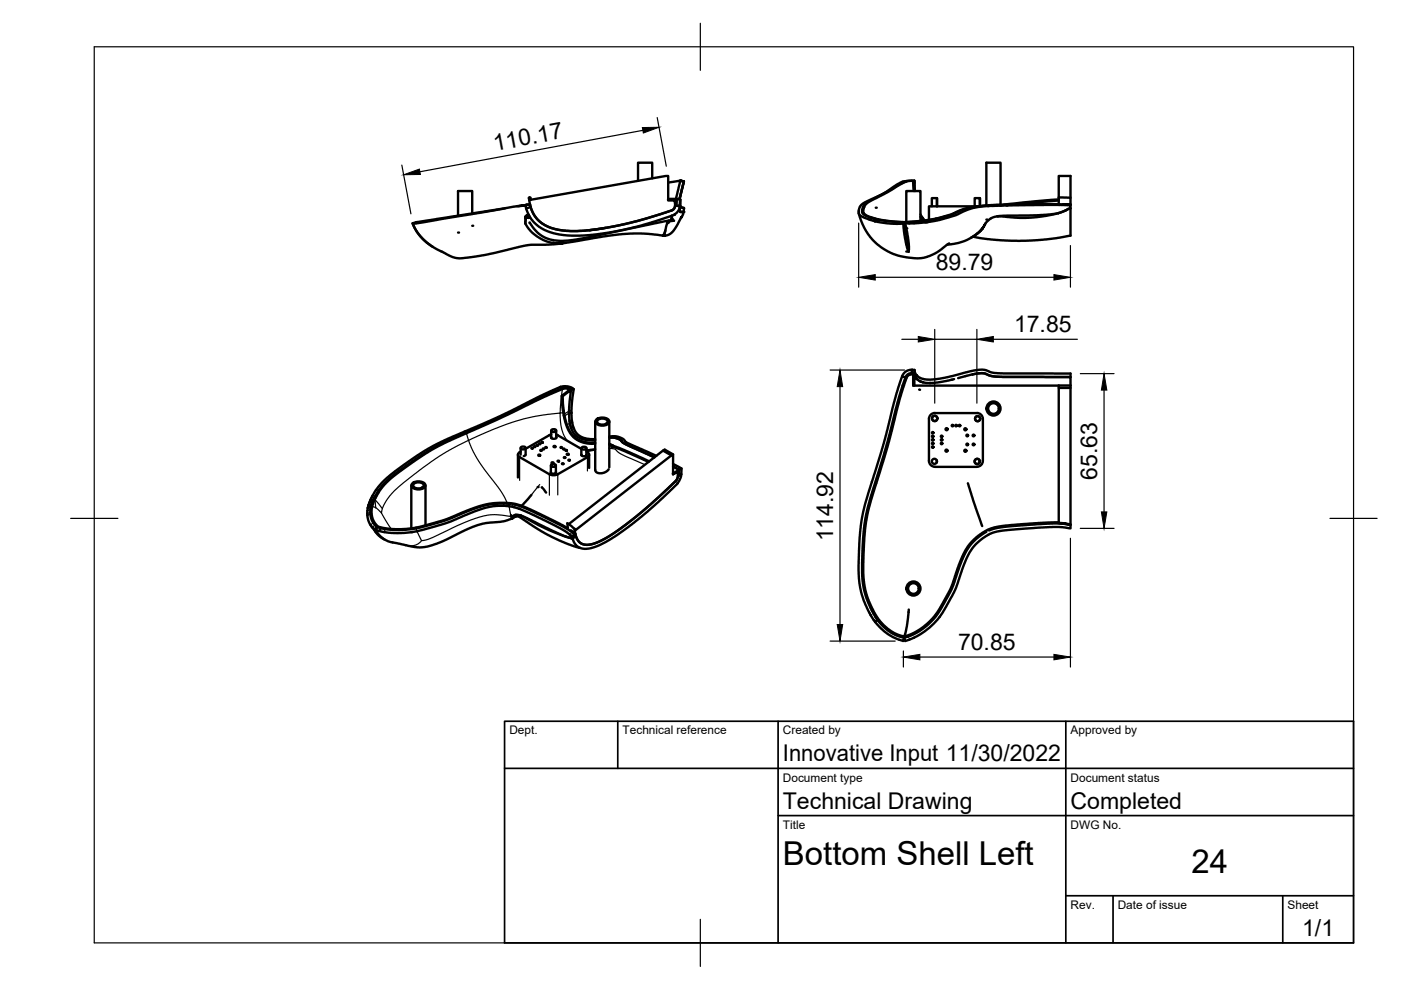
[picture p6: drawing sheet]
<svg xmlns="http://www.w3.org/2000/svg" width="297mm" height="210mm" viewBox="0 0 297 210" stroke-linecap="round" stroke-linejoin="round" font-family="sans-serif">
<!-- layer: Visible -->
<g fill="none" stroke="#000" stroke-width=".51">
<path d="M138.3 37.8v-3.3h-3v3.8M141.7 38.7l2.5-.4-.9 3.9M144.3 38.3l.7 .2M144.3 38.3l.7 .2-.9 3.7M145 38.5l-.9 3.7M192 38.5l-1 .2-3.4 2.2-4.2 2-.8 .5-.5 1-.1 .7 .2 .3 .8 .7 1.6 .5M192.2 38.4l-.8 .1M193.6 38.7v-.4l-1.1 .1-.6 .2-3.7 2.1-4.1 2.2-.9 1-.2 .8 .1 .5 .4 .4 1 .4 2.4 .6 4.1 .5 2.7-.1 5.4-.8 2.5-.7 3-1.3 3.1-.5 4.3-.3 12.5-.1v-1.4M193.9 38.3l.1 2.2-.1-1.8h-.3l.1 1.8M193.9 38.3v.4M193.9 38.3l-1.7 .1-1 .4-7.7 4.3-.6 1-.1 1.1 .6 .5 1.4 .5M87.5 47.3l1.2 2.2 1.8 1.9 2.3 1.5 3.1 1.6 1 .2h1.3l4.2-.6 9.7-2.2h4.1l2.9-.3"/>
<path d="M87.5 47.4l.4 1 1 1.4 1.2 1.3 1.7 1.3M87.8 47.4h.1M88.4 47.1l-.9 .2 .3 .1M100.1 45.2v-4.7h-3v5.2M107.1 44.1l-18.6 3M110.7 43.6l1.3-.2a.38 .38 0 0 1 .4 .1 .38 .38 0 0 1 .1 .4M110.7 43.6l-1.1 .1M110.7 43.6l-.5 .1M111.4 47.4l1.1 1.6 1.3 1.1 1.4 .8 1.9 .6M111.4 46.3v1.1M111.5 46.3l-.1 1.1M111.5 45.9l-.1 .4z"/>
<path d="M111.6 43.4l-23.8 4M112.1 45.5l-.6 .4 .3-.2M112.1 43.4l-.7 .1 .1 .7M112.1 45.6l-.1 .1M112.1 41.9l.3 1.8 .6 1.4 .7 1.2 1 .9 1.4 .8 1.3 .5 2 .4 1.5 .1h2.4l3.2-.4 4.3-.7 3.9-.9 7.8-2.4 .5-.5 .2-.8-.2-.8h-1.3v-5.2l-29.5 5.1-.1-.5h.4v.4M112.2 45.8l-.1 .4-.6-.3M112.3 44l-.8 .2M128.4 48.3l-3.4 .5M140.6 49.9l.4 .1M141.1 48.9l-.6 1M141.7 42.2h1.8M141.8 46.8l-.3 .6"/>
<path d="M142.5 45.7l-.1 .8M142.5 45.7l-.1 .8 .5 .3-.9 .1-.4 .3-.7 2.2-.4 .5M142.5 46.7l-17.8 3.6-3 .6-2.3 .2-2.3-.2-1.8-.7-1.5-1.1-1.5-1.9M143.1 45.4v.1M143.2 42.5l-.1 1.3-.4 .7-3.2 1.1-4.5 1.3-4.8 1.1-4.3 .7-3.5 .3h-2.3l-1.9-.3-1.5-.4-1.1-.5-1.8-1.5-.8-1.2-.5-1.2M143.2 42.5v.8M143.4 43.6l.7 .1v.3l-.4 .8-.6 .7-5.1 1.7-3.3 .9-4.6 1-3.8 .6-3.4 .3-2.2-.1-2.3-.2-1.8-.5-1.4-.6-1.2-.8-1-.9-.8-1.1-.7-1.6M143.4 43.6l.7 .1M143.5 42.2h-1.9v.3h1.6M143.5 42.2h.7l-.1 1.5M143.5 42.2l-.1 1.4M143.5 42.2h.7"/>
<path d="M144.2 44.8l-.1-1.4v1.3l.2 .3h.3M144.2 42.3l.1 1.4 .3 .3 .4 .1-.1 .9M144.2 42.2l-.1 1.5M144.3 44.9l.1 .1M144.5 44l.5 .1M144.8 44.9l-.4 .1M144.8 44.9l.1 .1M144.8 44.9l-.2 .1M144.9 45l-.2 .6-1.9 3.3-.8 .7-.6 .3-.6 .1-4.9-.5-3.9 .1-4.1 .5-8.7 1.5-2-.1 1.2 .2 1-.1M182.1 45.2l1.2 3.2 1.5 2.3 2.3 1.9 2.9 1.5 3.4 .6 2.5-.1 2.3-.9 3.1-2.1M184.6 46.6h.1M184.6 46.6l.9 .3"/>
<path d="M184.8 46.2l.8 .2M185.5 46.9h.1M185.5 46.9l3.2 .5h2.8l.4 3 .7 3v-2.5l-.7-3.6M185.6 46.4l.5 .1M186.1 46.5l-.6 .4M186.1 46.5l2.6 .4 3 .2M191.7 47.1l.2 .2 .8 .1M191.7 47.1l.9 5.3v.9M191.7 47.1l-.2 .3M192.7 47.4h.2M195.2 46l.5 .8M195.2 45.4l.8 1.3"/>
<path d="M195.2 46.8v-6.3h-3v6.6M195.5 46l.2 .4M197.6 43.7v-1.7h1.1v1.7M198.6 42v1.7M205.9 50.4l1.7-1.1 .8-.9 .5-1-1.1 1.6-2.4 1.7-2.2 .8-2.4 .4M207.2 43.7h-10.2v2.9M207.7 42l.1 1.7M207.7 43.7v-1.7h-1v1.7M208.4 48.4l-.6 .6M212.1 43.4v-8.9h-3v9.1l-4.1 .6-3.2 1.3-3.6 1-3.3 .4-3.2 .2M224.4 45.2l-4.1 .4-8.8 .2-1.5 .6-1.1 1M224.4 45.2l-2.8 .6-3.1 .4h-2.3l-4.7-.3"/>
<path d="M224.5 42.5l-9.3 .9M224.5 42.3l-11.7 1.1M224.5 41.9h2.5v1.5h-9.7l-7.6 .2M224.5 41.9v-4.6h2.5v4.6M225.4 43.3h1.1M225.9 44.6l1.1-.4v-.7h-9.5l-8.9 .2-2.5 .4-3.5 1.5-3.9 1.2-3.5 .5-2.4 .1M225.9 44.6l-1.5 .6M226 44.6l.4-.2a.35 .35 0 0 1 .5-.2 .35 .35 0 0 1 .1 .5v5.3l-5.3 .8-5.4 .3-6-.3-4-.6M226.6 43.3h.2M227 43.4v.1M193.3 79.1h.6M193.3 79.1l-.8 .2-.5 .6-1 3-3.1 11.8-3.8 12.6-.8 4-.5 7.9 .2 4.6 .7 3 1 2.4 .9 1.6"/>
<path d="M193.4 78.4l-1.2 .3-.6 .4-.3 .7M193.4 78.4h.5l.2 .8 .7 .8 .8 .3 1 .2 1.6-.1 2.1-.3 5.5-1.4 2.1-.3 1.1 .1 1.1 .4 1.4 .2 15.5 .1v.7h-14.5l-2.2-.2-2-.6-2.1 .3M193.4 78.4l-.1 .7M193.9 78.4v.8l-.6-.1M206.2 79.4l-3.1 .8M206.2 79.4l2.1-.3 1.8 .6 2.5 .2h14.4v1.8M109.8 96.4v4.8M110.4 95.8l-.5 .3-.1 .3 .4 .5 6.3 3.7 .7 .2 1.1-.2 6.2-3.7 .4-.5-.3-.5M110.4 95v1.4M110.4 94.9a.59 .59 0 0 1 1 .2 .59 .59 0 0 1-1-.2zM111.4 96.5l-.4 .2M111.4 95v1.4"/>
<path d="M112.7 95h.3l-.3 .1zM113.2 94.6l.3 .1-.3 .1zM113.8 94.3l.2 .1-.2 .1zM114.2 96.4l.4 .1-.3 .2-.1-.1zM114.3 94l.3 .1-.3 .1zM114.6 95.4l.3 .1-.3 .1zM114.8 93.7l.3 .1-.3 .1zM115.1 95.1l.3 .1h-.3zM115.6 94.8l.3 .1h-.3zM116.8 98.7v1.5M116.8 98.6a.59 .59 0 0 1 1.1 .2 .59 .59 0 0 1-1.1-.2zM116.9 92.8v.1"/>
<path d="M116.9 91.3v1.5M116.9 92.1l-5.5 3.1M116.9 92.6a.54 .54 0 0 0 .5 .4 .54 .54 0 0 0 .5-.4M116.9 91.2a.59 .59 0 0 1 1 .2 .59 .59 0 0 1-1-.2zM117 98.1l.4 .1-.3 .1h-.1zM117.4 94.6l.4 .1-.2 .1h-.2zM117.9 98.7v1.5M117.9 91.3v1.5M117.9 92.1l5.4 3.1M117.9 92.8v.1M118.2 97.7l.4 .1h-.4zM118.9 82l-4.4 2-8.4 4.2-11.9 5.2-4.6 2.4-5.9 4.2-2.8 2.4-1.1 1.4-.8 1.3-1 2.6"/>
<path d="M118.9 94.8l.2 .1h-.2zM119.1 83.9l1.7-1.2-.6-.3h-.7l-3 1.2-11.2 5.4-10.6 4.7-4.4 2.4-6.1 4.3-2.9 2.6-1.1 1.5-1 2-.4 1.1v1.4l.3 1.3 1.1 1.4 2.5 .4h3.6l2.6-.4 5.2-1.4 4.9-2.1 3.5-1.1 2.5-.4h2.9l1.3 .1 2.5 .9 4.5 2.1 4.2 2.2-.1-1.1 1.5 1.2 .1 .4 20.8-16.2v4.3l.9-.6 .1 1-.2 .7-5.7 5.4-5.2 4.2-4.3 2.9-2.1 1-1.6 .3-1.2-.2-.6-.4-.7-1.2-.3-1.6M119.2 82.3l-.3-.3 1.3-.1 1.1 .4-.5 .1M119.2 98.3h.3l-.3 .1zM119.3 84l1.8-1.4-.5 4.6M119.4 95.1l.3 .1-.3 .1zM119.6 96.9l.3 .1-.3 .1zM119.9 95.4l.3 .1-.3 .1zM120.2 96.2l.4 .1-.2 .1h-.2zM120.5 97.5l.3 .1h-.3zM120.6 87.6l.3 2.7 .9 1.7 .8 .7 1 .4 1.2 .2h1.4M120.6 87.2v.4"/>
<path d="M120.6 87.6v.2M120.7 89.1l.1 .3M120.8 82.4l.3 .2M120.8 82.4l-.7-.2h-.7l-2.7 1.1-11.2 5.4-10.5 4.7-3.3 1.7-4.2 2.7-4.6 3.3-1.8 1.8-1.7 2.6M120.8 82.4l.5-.1a.7 .7 0 0 1 .2 1l-.3 4.7 .1 1.6 .4 1.4 .5 .9 1.1 .8 1.2 .3 1.7 .1M120.9 90.2l.1 .1M121 90.6l.1 .2M121.6 82.5l-.5 .1M121.9 92.2l.2 .2M123.3 95v1.5M123.3 96.5h.1M123.3 94.9a.59 .59 0 0 1 1 .2 .59 .59 0 0 1-1-.2z"/>
<path d="M123.3 96.4a.55 .55 0 0 0 .5 .4 .55 .55 0 0 0 .5-.4M124.3 95.8l.2 .1M124.3 95v1.5M124.4 96.5h.1M124.9 96.4v2.8M125.7 93.3h.2M126.2 93.8h-1.4l-1.4-.3-1.4-.6-.9-1-.7-1.3-.6-1.8-.4-2.5-.1-2.3-.2-.1 .2 2.6 .4 2.2 .5 1.8 .7 1.3 .9 1.1 1.3 .7 1.5 .4 1.6 .1M126.2 95.2l-1.9 .3M126.2 89.4v10.4l.5 .5h.8l.9-.2 .7-.6M126.4 89a1.95 1.95 0 0 1 2.8 .3 1.29 1.29 0 0 1-1.7 .9 1.14 1.14 0 0 1-1.3-.9zM126.7 89.1a1.42 1.42 0 0 1 2.1 .3 1.32 1.32 0 0 1-2.2 0zM129.2 94.3l8.3 3.7"/>
<path d="M129.2 94.1l8.4 3.7M129.2 92.6l1.2-.1 1.3 .3 .6 .4 .6 .6 6.2 2.9M129.2 89.4v9.7M129.7 92.7l-.5 .1M129.7 92.7l1.6 .4 1.4 1.1 6 2.8-6.2-2.9-1.2-1zM140.6 95.5l1.7 1.1M142.7 98.9l1.3 .7zM142.7 98.4l1.8 .9-.1 1.2-.5 .3M142.7 96.3l-1.8-1-.3 .2-20 15.6M144 99.6l-1.3 .8v.2l1.1-.7-.1 1.5-.6 .8-7 6.3-3.3 2.6-3.1 2.2-2.7 1.6-1.1 .4-1.3 .2-.9-.1-.7-.3-.5-.6-.4-.9M144 99.6l-.1 1.2M144.5 99.3l-.5 .3"/>
<path d="M192 80l-.7-.2-1.2 3.5-2.9 11.3-3.8 12.5-.9 4.3-.5 8.2 .2 4.1 .9 3.5 1.6 3.3M194.4 80.3l.1 .1M194.9 82.6h.1M194.9 80.7l.3 .2M195.1 82.6h.1M195.2 80.9l.4 .1M195.2 80.9l-1-.7-.3-1v2.6M195.4 81h.1M195.6 81l.1 .1M197 97.7a1.26 1.26 0 0 0 1.2 1.3M197.1 81.2h.2M198.2 99h8.9"/>
<path d="M198.2 87.6h8.9M198.2 87.6a1.26 1.26 0 0 0-1.2 1.2v8.9M198.6 97.6v.5M202.3 80.4l-4.1 .8h-1.6l-.9-.1M207.1 87.6a1.26 1.26 0 0 1 1.3 1.2v8.9M208.4 97.7a1.26 1.26 0 0 1-1.3 1.3M224.5 81.8h-30.9v-2.4l-.8 .1-.6 .5-1.4 4.4-2.6 10.2-4.1 13.6-.7 4.3-.4 6.9 .1 2.9 .4 2.9 .7 2.2 1.2 2.5 1.3 1.9 1.4 1.4 1.6 1.1 2 .7M224.5 81.7v29.2M224.5 82.2h2.5M224.5 81.7h2.5M227 81.7v29.5M78 107.7l-.1 1.9 .5 1.5 1.6 2.2 1.5 1.1"/>
<path d="M78 107.7h.1M78.6 107.5l-.1 1.4 .2 1 .3 .7 .9 1.2M78.6 107.5l-.6 .2M78.6 107.5h.1M78.8 111.6l.9 1.3M79 106.3l-.4 1.2M79.4 105.5l-.4 .9M79.9 111.8l-.3 .5 .7 .3M79.9 111.8l-.6 .4M80 111.8l.7 .2M80.4 112.5l1.7 .4 2 .1 4.3-.4 6.4-1.7 7.7-3.1 2.3-.5 2.2-.1 1.5 .2 1.6 .5 5.4 2.5 4.5 2.3 1.3 1.1 .1 .4M87.2 102.9v9.1"/>
<path d="M87.4 102.5a1.95 1.95 0 0 1 2.8 .3 1.29 1.29 0 0 1-1.7 1 1.14 1.14 0 0 1-1.3-1zM87.7 102.7a1.42 1.42 0 0 1 2.2 .2 1.32 1.32 0 0 1-2.3 0zM90.2 102.9v8.5M108.1 106.8h-2.8l-2.7 .4-2.6 .8-5.7 2.4-6.2 1.7-3.9 .3-2-.1-1.5-.3M108.3 109.2l.1 .1M108.5 109.6v.3M108.5 109.9l-1.8 .6-3.7 .4-1.6 .4-2.8 1.1-5.2 2.6-2.5 .8-1.4 .2-2.2-.1-5-1.1-1.5-1-1.2-1.5M108.7 106.9l1.6 .4 3.1 1.4 6.4 3.2 2 1.4 .2-.1M109.2 109.6l.5-.2 .4 .2 4 2.6 3 1.7 3.5 1.5 2.4 .8M109.2 109.5l-.6 .5M110.4 109.3l-1.1-.2-.8 .5M110.4 109.3h.1"/>
<path d="M110.4 109.3l7.6 3.7 2.9 1M110.4 109.3l5.8 3 4.7 1.7M112.7 104.9l-2.1 2.3M114.9 103.3l.9 1.2M116.8 100a.56 .56 0 0 0 .5 .5 .56 .56 0 0 0 .6-.5M116.8 100.2h.1M117.9 100.2h.1M120.9 114l.5 .2M121 112.4l.7 .5M121.8 113l.1 .1M121.8 113.3l-.5 .5M121.9 113.8l-.5 .4-.5-.2"/>
<path d="M122 113.2l.1 .4M143.6 102.5h.1M143.9 100.8l.5-.3-.1 .9-.6 1.1-4.1 3.9-5.7 4.8-4.7 3.3-3.1 1.5-1.2 .3-1 .1-.9-.2-.7-.4-.5-.7-.4-.9M205.2 102.5l3 9M209.1 112.8l-2.4 1.7-1.7 2.2-1.6 3.4-1.6 4.7-2.2 4-1.2 1.9-1.8 1.9-1.6 1.2-1.8 .9-1.5 .5M224.5 110.8h-3.2l-8 .6-2.5 .4-1.9 .8-2.3 1.7-1 1.1-.9 1.2-1.4 3.2-1.8 5.1-3.1 5.4-1.5 1.6-1.8 1.5-1.8 1-1.6 .6 .6-2.4 .4-3.4M224.5 110.9l1.4 .1 1.1 .3zM227 111.3l-1.7-.3h-2.1l-5.3 .3-5.2 .4-1.8 .4-1.2 .4M227 111.3v.7l-2-.2h-2.5l-10.2 .7-2.2 .6-1.7 1-1.6 1.4-1.4 1.9-1.1 2.6-1.8 5.1-2 3.7-1.3 2-1.4 1.6-1.8 1.5-1.5 .9-1.7 .8M184.6 130.5l.9 1.3M185.5 131.8h.1M185.5 131.8l1.9 2 1.8 1.2 2.3 .9 .2-.7"/>
<path d="M185.6 130.8l.5 .7-.6 .3M186.1 131.4l1.2 1.5 1.2 1 1.2 .7 2 .6M191.7 135.2l.2 .7 1-.3M191.7 135.2l-.1 .3M192.6 129.8h.1"/>
<circle cx="197.7" cy="94" r=".16"/>
<circle cx="197.7" cy="93.3" r=".16"/>
<circle cx="197.7" cy="92.5" r=".16"/>
<circle cx="197.7" cy="91.8" r=".16"/>
<circle cx="197.7" cy="94.8" r=".16"/>
<circle cx="198.1" cy="97.8" r=".54"/>
<circle cx="198.2" cy="88.7" r=".54"/>
<circle cx="198.2" cy="88.7" r=".58"/>
<circle cx="199.6" cy="93.3" r=".16"/>
<circle cx="199.6" cy="94" r=".16"/>
<circle cx="199.6" cy="92.5" r=".16"/>
<circle cx="200.7" cy="95.5" r=".22"/>
<circle cx="200.7" cy="91" r=".22"/>
<circle cx="201.9" cy="90.2" r=".16"/>
<circle cx="202.7" cy="90.2" r=".16"/>
<circle cx="203.4" cy="90.2" r=".16"/>
<circle cx="204.7" cy="95.6" r=".22"/>
<circle cx="204.7" cy="91" r=".22"/>
<circle cx="205.1" cy="92.3" r=".18"/>
<circle cx="205.1" cy="94.2" r=".18"/>
<circle cx="206.4" cy="92.3" r=".18"/>
<circle cx="206.4" cy="94.2" r=".18"/>
<circle cx="207.2" cy="97.8" r=".56"/>
<circle cx="207.2" cy="97.8" r=".54"/>
<circle cx="207.3" cy="88.8" r=".54"/>
<circle cx="210.6" cy="86.6" r="1.13"/>
<circle cx="210.6" cy="86.6" r="1.49"/>
<circle cx="193.7" cy="124.8" r="1.13"/>
<circle cx="193.7" cy="124.8" r="1.49"/>
</g>
<g fill="#000">
<circle cx="144.3" cy="38.3" r=".25"/>
<circle cx="97.1" cy="49.3" r=".25"/>
<circle cx="100.1" cy="47.9" r=".25"/>
<circle cx="110.6" cy="43.6" r=".25"/>
<circle cx="111.5" cy="45.9" r=".25"/>
<circle cx="124.9" cy="48.8" r=".25"/>
<circle cx="140.5" cy="49.9" r=".25"/>
<circle cx="140.6" cy="49.9" r=".25"/>
<circle cx="140.7" cy="49.8" r=".25"/>
<circle cx="141.5" cy="47.3" r=".25"/>
<circle cx="141.6" cy="47.1" r=".25"/>
<circle cx="142.4" cy="46.4" r=".25"/>
<circle cx="142.7" cy="46.8" r=".25"/>
<circle cx="144.9" cy="44.9" r=".25"/>
<circle cx="185.7" cy="44" r=".25"/>
<circle cx="192.2" cy="48.4" r=".25"/>
<circle cx="192.2" cy="51.9" r=".25"/>
<circle cx="192.2" cy="53.3" r=".25"/>
<circle cx="196.2" cy="47.2" r=".25"/>
<circle cx="196.5" cy="47.1" r=".25"/>
<circle cx="209.1" cy="46.6" r=".25"/>
<circle cx="211.5" cy="45.9" r=".25"/>
<circle cx="212.1" cy="43.6" r=".25"/>
<circle cx="213.4" cy="43.6" r=".25"/>
<circle cx="224.5" cy="43.4" r=".25"/>
<circle cx="193.5" cy="79.2" r=".25"/>
<circle cx="87.2" cy="112.8" r=".25"/>
<circle cx="108.4" cy="109.6" r=".25"/>
<circle cx="110" cy="107.8" r=".25"/>
<circle cx="114" cy="103.3" r=".25"/>
<circle cx="120.7" cy="113.3" r=".25"/>
<circle cx="120.9" cy="114" r=".25"/>
<circle cx="121.3" cy="113.7" r=".25"/>
</g>
<!-- layer: Visible Narrow -->
<g fill="none" stroke="#000" stroke-width=".25">
<path d="M98.5 91.5l.3 .2M98.9 91.8l.4 1.6-4.1 2.1-3.5 2.2-6.2 4.7-1.7 1.5-1.2 1.3-1.3 2.1-.4 1.4 2 3.5M110.2 96.9v4.9M117.2 82.7l.3 .3M119.3 82.5l-.5 5.1 .6-.1M120.3 93.5l-.8-1.3-.4-1.3-.3-1.5v-1.8l-3.4 .4-4.4 .8-5.1 1.7-5.9 2.6a.52 .52 0 0 0-.6 .3 .52 .52 0 0 0 .1 .6l.9 1.9 1.1 1.9 4.6 6.2 1.4 2.6M120.5 82.5v.4M121.2 87.5l-1.5 .7M121.2 87l-1.6 .8M121.2 87.6l-.6 .2M121.3 92.3l.5 .6 .7 .5M121.3 89.6l-1.1 .5"/>
<path d="M121.6 90.6l-.5 .2M123.2 95.1l.1 .1M124.3 95.3l.9 .1M124.5 96.9v3M126.2 95.4l-1.8 .4M129.2 95.1h.2h-.2M129.8 94.6l-.4 .5 1 .1 1.3 1.1 5 2.2M130.1 92.5l-.9 .5M78.5 108.9l-.6 .4M78.5 108.6l-.6 .3M78.5 108l-.6 .3M78.6 107.5l-.6 .2"/>
<path d="M78.7 107.2l-.7 .2M78.8 106.9l-.7 .2M78.8 106.9l-.7 .1M78.9 107.4l.8 .3M79 106.5l-.7 .1M79 106.4l-.7 .1M79.1 110.8l-.6 .5M79.1 106l-.6 .1M79.2 105.8l-.6 .1M79.4 106h.1M79.4 105.5h-.6M79.5 105.9v.1"/>
<path d="M79.5 106l.2 1.7M79.5 111.3l-.6 .5M79.6 105.1h-.6M79.7 107.7l1.2 1M79.7 103.9h.6M80.2 104.5l-.4 .8a.59 .59 0 0 0 .1 1.1l1.2 1.5M80.6 112l-.3 .6M80.8 112l-.3 .6M81.7 112.2l-.2 .6M88.2 112l1 2.3a.4 .4 0 0 1 .2 .5 .4 .4 0 0 1-.4 .3l-1.3 .6-1.7-.1M105.4 106.8v.5M106.8 106.8l-.1 .4"/>
<path d="M108.5 107.4l.2-.5-.6-.1-.1 .6v.6l.5 1.6M108.5 109.6l-3.7-.5-2.4 .3-4.1 1.4-7.1 3.4-1.8 .4M109.2 109.5l-.3 .2-.4-.1M109.3 107.1l-.3 .4M114.4 102.7l-1.7 2.2M116.5 100.6v4.4M118.3 100.6v4.3M120 113.8h.1M120.9 114h.1"/>
</g>
<!-- layer: TITLEBLOCK -->
<path d="M107 152.9h180v47h-180zM131 152.9v10M165 152.9v47M226 152.9v47M107 162.9h180M165 172.9h122M226 189.9h61M236 189.9v10M272 189.9v10" fill="none" stroke="#000" stroke-width=".36"/>
<!-- layer: BORDER -->
<path d="M20 9.9h267v190h-267zM148.5 4.9v10M15 109.9h10M282 109.9h10M148.5 194.9v10" fill="none" stroke="#000" stroke-width=".25"/>
<!-- layer: FD_Dimensions -->
<g fill="none" stroke="#000" stroke-width=".25">
<path d="M85.2 35l1.9 10.3M136.3 27.6l-47.3 8.8M139.3 24.9l2 10.3M182.1 47.3v13.6M185.6 58.8h37.9M226.9 52.1v8.8M176 78.5h15.8M191.2 71.9h3.5M198.2 69.8v15.7M198.2 71.9h8.9M207.1 69.8v15.7M210.6 71.9h17.8"/>
<path d="M229 79.2h7.2M178.1 82v50.4M234.1 82.7v25.8M226.9 114.1v27.3M229 112h7.2M176 135.9h13.8M191.5 138v3.4M195 139.3h28.5"/>
</g>
<path d="M85.6 37.1l3.3-1.3 .2 1.2zM136.2 27h3.5l-3.3 1.2zM182.1 58.8l3.5-.6v1.2zM223.5 58.2l3.4 .6-3.4 .6zM194.7 71.3l3.5 .6-3.5 .6zM207.1 71.9l3.5-.6v1.2zM178.1 78.5l.6 3.5h-1.2zM234.1 79.2l.6 3.5h-1.2zM233.5 108.5h1.2l-.6 3.5zM177.5 132.4h1.2l-.6 3.5zM191.5 139.3l3.5-.6v1.2zM223.5 138.7l3.4 .6-3.4 .6z" fill="#000" stroke="#000" stroke-width=".21"/>
<g font-size="7">
<text x="166" y="183.4">Bottom Shell Left</text>
<text x="252.6" y="185.2">24</text>
</g>
<g font-size="4.9">
<text x="104.9" y="32" transform="rotate(-11 104.9 32)">110.17</text>
<text x="198.4" y="57.3">89.79</text>
<text x="215" y="70.5">17.85</text>
<text x="232.6" y="101.7" transform="rotate(-90 232.6 101.7)">65.63</text>
<text x="176.6" y="114.8" transform="rotate(-90 176.6 114.8)">114.92</text>
<text x="203.1" y="137.9">70.85</text>
<text x="166" y="161.4">Innovative Input 11/30/2022</text>
<text x="166" y="171.4">Technical Drawing</text>
<text x="227" y="171.4">Completed</text>
<text x="276.1" y="198.6">1/1</text>
</g>
<g font-size="2.5">
<text x="108" y="155.7">Dept.</text>
<text x="132" y="155.7">Technical reference</text>
<text x="166" y="155.7">Created by</text>
<text x="227" y="155.7">Approved by</text>
<text x="166" y="165.7">Document type</text>
<text x="227" y="165.7">Document status</text>
<text x="166" y="175.7">Title</text>
<text x="227" y="175.7">DWG No.</text>
<text x="227" y="192.7">Rev.</text>
<text x="237" y="192.7">Date of issue</text>
<text x="273" y="192.7">Sheet</text>
</g>
</svg>
